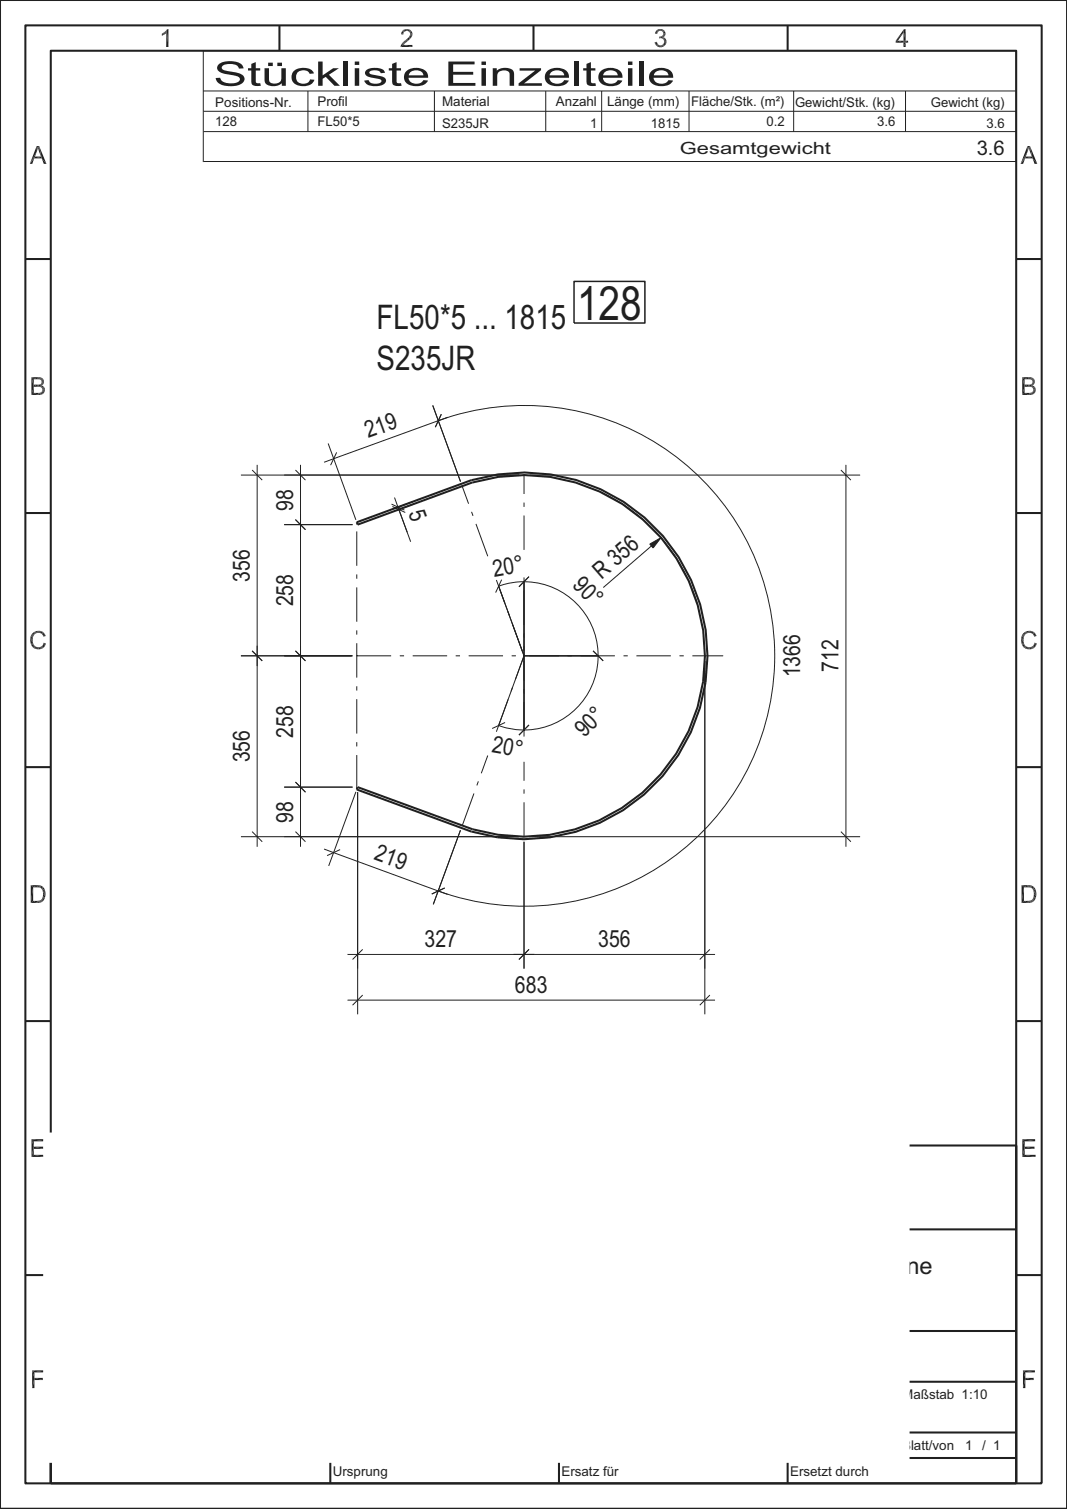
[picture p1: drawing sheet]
<svg xmlns="http://www.w3.org/2000/svg" width="210mm" height="297mm" viewBox="0 0 210 297" stroke-linecap="round" stroke-linejoin="round" font-family="sans-serif">
<g fill="none" stroke="#231f20" stroke-width=".4">
<path d="M5 5h200v287h-200zM210 0h-210v297h210M200 51h5M70.2 102.8l22.5-8.3a36.1 36.1 0 0 1 46.5 34.6 36.1 36.1 0 0 1-46.5 34.6l-22.5-8.3 .2-.5 22.5 8.3a35.6 35.6 0 0 0 45.8-34.1 35.6 35.6 0 0 0-45.8-34.1l-22.5 8.3zM200 101h5M200 151h5M200 201h5M10 225.5h190v66.5h-190zM105 225.5v61.5M201.2 227.5h2.6M10 247h95M10 257h95"/>
<path d="M10 242h190M10 252h95M27 242v40M44 242v45M50.5 257v30M56 242v15M200 251h5M10 272h190M10 267h95M10 262h190M10 277h95M177 272v15"/>
<path d="M10 287h190M10 282h95M31.3 284.5h8.4M31.7 283.5l3.5-.5v3l-3.5-.5zM37.7 282.5v4M65 282v10M110 287v5M155 287v5M177 282h23"/>
<circle cx="25.4" cy="284.5" r="1.4"/>
<circle cx="37.7" cy="284.5" r="1"/>
<circle cx="37.8" cy="284.5" r="1.49"/>
</g>
<path d="M92.9 95h.1M92.9 163.2h.1M103.1 165.2l-5.2-.4M108.2 164.8l-5.1 .4" fill="none" stroke="#231f20" stroke-width=".2" stroke-dasharray="2.1 2.1" stroke-linecap="butt"/>
<path d="M96 109.5l-5.1-14M103.1 108.2v-14.8M70.2 129.1h72.1M103.1 129.1l-5.4-14.9M70.2 155.4v-52.6M97.7 144l5.4-14.9M103.1 145v-31.8M91 162.6l5-13.9M103.1 164.7v-14.7" fill="none" stroke="#231f20" stroke-width=".2" stroke-dasharray="6.8 1.7 .8 1.7" stroke-linecap="butt"/>
<path d="M40 17.9h160M60.6 17.9v8M85.5 17.9v8M107.4 17.9v8M118.4 17.9v8M135.6 17.9v8M156.2 17.9v8M178.2 17.9v8M40 21.9h160M40 25.9h160M40.1 31.8h159.9v-21.8h-160v21.9" fill="none" stroke="#231f20" stroke-width=".2"/>
<g fill="#231f20">
<path d="M201.7 226.1v1.2l-.5 .4z"/>
<path d="M201.7 225.7l-.5 2z"/>
<path d="M201.7 225.7h1.9v.4z"/>
<path d="M201.7 225.7l1.9 .4h-1.9z"/>
<path d="M201.2 224.2l.5 1.5-.5 2z"/>
<path d="M201.2 224.2l.5 .5v1z"/>
</g>
<path d="M201.2 224.5h2.5" fill="none" stroke="#231f20" stroke-width=".42"/>
<g fill="#231f20">
<path d="M201 177.7l.5-.4 .8 .4z"/>
<path d="M201.5 177.3h.7l.1 .4z"/>
<path d="M202.4 177.3h.3l.2 .4z"/>
<path d="M202.4 177.3l.5 .4z"/>
<path d="M202.4 177.3l.4 .4h-.3z"/>
<path d="M202.2 177.3l.3 .4h-.2z"/>
<path d="M202.2 177.3h.2l.1 .4z"/>
<path d="M202.9 177.2l.2-.1 .2 .4z"/>
<path d="M202.9 177.2l.4 .3-.1 .1z"/>
<path d="M202.9 177.2l.3 .4-.2 .1z"/>
<path d="M202.9 177.2l.1 .5h-.1z"/>
<path d="M202.8 177.3l.1-.1v.5z"/>
<path d="M202.7 177.3h.1l.1 .4z"/>
<path d="M203.1 177.1l.1-.1 .4 .2z"/>
<path d="M203.1 177.1l.5 .1-.1 .1z"/>
<path d="M203.1 177.1l.4 .2-.1 .1z"/>
<path d="M203.1 177.1l.3 .3-.1 .1z"/>
<path d="M203.1 177.1l.3 .3z"/>
<path d="M203.4 176.5l.4 .2-.4-.1z"/>
<path d="M203.4 176.6l.4 .1-.5 .1z"/>
<path d="M203.8 176.7l-.1 .4z"/>
<path d="M203.8 176.7l-.2 .5z"/>
<path d="M203.2 177l.6-.3-.2 .5z"/>
<path d="M203.3 176.8l.5-.1-.6 .3z"/>
<path d="M203.5 176h.4l-.4 .2z"/>
<path d="M203.5 176.2l.4-.2v.2z"/>
<path d="M203.9 176.2l-.1 .5z"/>
<path d="M203.4 176.5l.5-.3-.1 .5z"/>
<path d="M203.5 176.2h.4l-.5 .3z"/>
<path d="M203.4 175.3l.4-.2-.3 .6z"/>
<path d="M203.8 175.1l.1 .2-.4 .4z"/>
<path d="M203.5 175.7l.4-.4v.4z"/>
<path d="M203.5 175.7h.4v.3z"/>
<path d="M203.5 175.7l.4 .3h-.4z"/>
<path d="M203.4 174.5l-.1 .6-.1-.1z"/>
<path d="M203.4 174.5l.1 .2-.2 .4z"/>
<path d="M203.5 174.7l.2 .3-.4 .1z"/>
<path d="M203.4 175.3l.3-.3 .1 .1z"/>
<path d="M203.3 175.1l.4-.1-.3 .3z"/>
<path d="M202.9 174.3l-.1 .4z"/>
<path d="M202.9 174.3l.1 .5-.2-.1z"/>
<path d="M202.9 174.3l.4 .2z"/>
<path d="M202.9 174.3l.5 .2z"/>
<path d="M202.9 174.3l.5 .2-.2 .5z"/>
<path d="M202.9 174.3l.3 .7-.2-.2z"/>
<path d="M202.5 174.2l.3 .5h-.3z"/>
<path d="M202.5 174.2l.3 .1v.4z"/>
<path d="M202.8 174.3h.1l-.1 .4z"/>
<path d="M202.2 174.2l.3 .5h-.3z"/>
<path d="M202.2 174.2h.3v.5z"/>
<path d="M201.5 174.7v2.6l-.5 .4z"/>
<path d="M201 174.2l.5 .5-.5 3z"/>
<path d="M201 174.2h1.2v.5z"/>
<path d="M201 174.2l1.2 .5h-.7z"/>
<path d="M203.5 124.5l-.2 .3h-.1z"/>
<path d="M203.5 124.5l.4 .5z"/>
<path d="M203.5 124.5l.5 .7z"/>
<path d="M203.5 124.5l.5 .7-.5-.1z"/>
<path d="M203.5 124.5v.6l-.2-.3z"/>
<path d="M203.5 125.1l.5 .1-.5 .1z"/>
<path d="M202.6 124.2l.2 .4h-.2z"/>
<path d="M202.6 124.2l.7 .1z"/>
<path d="M202.6 124.2l.9 .3z"/>
<path d="M202.6 124.2l.9 .3-.4 .2z"/>
<path d="M202.6 124.2l.5 .5-.3-.1z"/>
<path d="M203.1 124.7l.4-.2-.3 .3z"/>
<path d="M201.7 124.4l.7 .2-.3 .1z"/>
<path d="M201.7 124.4l.3-.1 .4 .3z"/>
<path d="M202 124.3l.4-.1v.4z"/>
<path d="M202.4 124.2h.2l-.2 .4z"/>
<path d="M202.6 124.2v.4h-.2z"/>
<path d="M201.1 125l.7-.1-.2 .2z"/>
<path d="M201.3 124.8l.5 .1-.7 .1z"/>
<path d="M201.5 124.5l.3 .4-.5-.1z"/>
<path d="M201.5 124.5l.2-.1 .1 .5z"/>
<path d="M201.7 124.4l.2 .4-.1 .1z"/>
<path d="M201.7 124.4l.4 .3-.2 .1z"/>
<path d="M201 126l.4-.2v.2z"/>
<path d="M201 125.7l.4 .1-.4 .2z"/>
<path d="M201.1 125.2l.4 .3-.5 .2z"/>
<path d="M201 125.7l.5-.2-.1 .3z"/>
<path d="M201.1 125l.4 .3-.4-.1z"/>
<path d="M201.1 125.2l.4 .1v.2z"/>
<path d="M201.1 125l.5 .1-.1 .2z"/>
<path d="M201.1 126.9l.4-.3v.1z"/>
<path d="M201 126.2l.1 .7z"/>
<path d="M201 126.2h.4l-.3 .7z"/>
<path d="M201.4 126.2l.1 .4-.4 .3z"/>
<path d="M201 126h.4l-.4 .2z"/>
<path d="M201 126.2l.4-.2v.2z"/>
<path d="M201.8 127.2l.2 .1-.3 .3z"/>
<path d="M201.2 127.1l.5 .5z"/>
<path d="M201.1 126.9l.6 .7z"/>
<path d="M201.1 126.9h.5l.1 .7z"/>
<path d="M201.6 126.9l.2 .3-.1 .4z"/>
<path d="M201.1 126.9l.4-.2 .1 .2z"/>
<path d="M202.4 127.4h.1l.1 .4z"/>
<path d="M201.8 127.7l.8 .1z"/>
<path d="M201.7 127.6l.9 .2z"/>
<path d="M201.7 127.6l.4-.3 .5 .5z"/>
<path d="M202.1 127.3l.3 .1 .2 .4z"/>
<path d="M202 127.3h.1l-.4 .3z"/>
<path d="M203.1 127.3l.1-.1 .3 .3z"/>
<path d="M202.9 127.8l.6-.3z"/>
<path d="M202.6 127.8l.9-.3z"/>
<path d="M202.8 127.4l.7 .1-.9 .3z"/>
<path d="M202.8 127.4l.3-.1 .4 .2z"/>
<path d="M202.5 127.4h.3l-.2 .4z"/>
<path d="M203.6 126.5l.4 .1-.5 .1z"/>
<path d="M204 126.6l-.3 .8z"/>
<path d="M204 126.6l-.5 .9z"/>
<path d="M203.3 127.1l.7-.5-.5 .9z"/>
<path d="M203.5 126.7l.5-.1-.7 .5z"/>
<path d="M203.3 127.1l.2 .4-.3-.3z"/>
<path d="M201.2 77.7l.4-.4 .9 .4z"/>
<path d="M201.6 77.3h.9v.4z"/>
<path d="M202.8 77.3l.3 .4z"/>
<path d="M202.8 77.3l.3 .4h-.2z"/>
<path d="M202.8 77.3l.1 .4z"/>
<path d="M202.6 77.3l.3 .4h-.2z"/>
<path d="M202.6 77.3h.2l.1 .4z"/>
<path d="M202.5 77.3l.2 .4h-.2z"/>
<path d="M202.5 77.3h.1l.1 .4z"/>
<path d="M203.1 77.2l.4 .3z"/>
<path d="M203 77.3l.5 .2z"/>
<path d="M203.2 77.7l.3-.2z"/>
<path d="M203.1 77.7l.4-.2z"/>
<path d="M202.9 77.3l.6 .2-.4 .2z"/>
<path d="M202.9 77.3l.6 .2z"/>
<path d="M203.3 77l.4 .2z"/>
<path d="M203.7 77.2l-.2 .2z"/>
<path d="M203.7 77.2l-.2 .3z"/>
<path d="M203.1 77.2h.6l-.2 .3z"/>
<path d="M203.2 77.1l.5 .1h-.6z"/>
<path d="M203.3 76.7h.5z"/>
<path d="M203.8 76.7v.4z"/>
<path d="M203.8 76.7l-.1 .5z"/>
<path d="M203.3 77l.5-.3-.1 .5z"/>
<path d="M203.3 76.8l.5-.1-.5 .3z"/>
<path d="M203.3 76.5l.3-.3-.3 .4z"/>
<path d="M203.6 76.2l.1 .1-.4 .3z"/>
<path d="M203.3 76.6l.4-.3 .1 .3z"/>
<path d="M203.3 76.6h.5v.1z"/>
<path d="M203.3 76.6l.5 .1z"/>
<path d="M202.9 76.2l.3-.3z"/>
<path d="M203.2 75.9l-.1 .3z"/>
<path d="M203.2 75.9l.4 .2z"/>
<path d="M203.2 75.9l.4 .2-.4 .2z"/>
<path d="M203.2 75.9v.4l-.1-.1z"/>
<path d="M203.2 76.3l.4-.2z"/>
<path d="M203.6 76.1v.1l-.3 .3z"/>
<path d="M203.2 76.4l.4-.3z"/>
<path d="M201.6 76.1v1.2l-.4 .4z"/>
<path d="M201.6 75.7h.8v.4z"/>
<path d="M201.6 75.7l.8 .4h-.8z"/>
<path d="M201.2 74.3l.4 1.8-.4 1.6z"/>
<path d="M201.2 74.3l.4 1.4v.4z"/>
<path d="M202.4 75.7h.1l.1 .4z"/>
<path d="M202.4 75.7l.2 .4h-.2z"/>
<path d="M203.1 75.4l.4 .2h-.4z"/>
<path d="M203.1 75.6h.4v.1z"/>
<path d="M203.1 75.6l.4 .1-.2 .1z"/>
<path d="M202.9 75.6h.2l.2 .2z"/>
<path d="M202.8 75.7l.5 .1z"/>
<path d="M202.6 76.1l.6-.2-.3 .3z"/>
<path d="M202.5 75.7l.7 .2-.6 .2z"/>
<path d="M202.5 75.7l.7 .2z"/>
<path d="M203.2 75.1h.4z"/>
<path d="M203.2 75.2l.4-.1z"/>
<path d="M203.6 75.1v.4z"/>
<path d="M203.6 75.1l-.1 .5z"/>
<path d="M203.1 75.4l.5-.3-.1 .5z"/>
<path d="M203.2 75.3l.4-.2-.5 .3z"/>
<path d="M203.1 74.9l.4-.2z"/>
<path d="M203.5 74.7l.1 .3z"/>
<path d="M203.5 74.7l.1 .4z"/>
<path d="M203.5 74.7l.1 .4h-.4z"/>
<path d="M203.2 75l.3-.3-.3 .4z"/>
<path d="M203.1 74.4v.4l-.2-.1z"/>
<path d="M203.1 74.4h.1l-.1 .4z"/>
<path d="M203.2 74.4l.2 .2-.3 .2z"/>
<path d="M203.1 74.8l.3-.2 .1 .1z"/>
<path d="M203.1 74.8l.4-.1z"/>
<path d="M202.5 74.3l.3 .4h-.3z"/>
<path d="M202.5 74.3h.2l.1 .4z"/>
<path d="M202.7 74.3h.3l-.2 .4z"/>
<path d="M203 74.3l-.1 .4z"/>
<path d="M203 74.3l.1 .1-.2 .3z"/>
<path d="M201.2 74.3l.4 .4v1z"/>
<path d="M201.2 74.3h1.3l-.2 .4z"/>
<path d="M201.2 74.3l1.1 .4h-.7z"/>
<path d="M202.5 74.3v.4h-.2z"/>
<path d="M201.7 31.2l-.4 1.1h-.4z"/>
<path d="M201.9 30.8l-.2 .4-.8 1.1z"/>
<path d="M202.2 29.8l-.3 1-1 1.5z"/>
<path d="M202.2 28.7v1.1l-1.3 2.5z"/>
<path d="M202.2 28.7v1.1z"/>
<path d="M202.2 28.7l.2 .6-.1 .3z"/>
<path d="M202.2 28.7l.2 .6z"/>
<path d="M202.2 28.7h.5l-.3 .4z"/>
<path d="M202.7 28.7l-.2 .6z"/>
<path d="M202.7 28.7l-.1 .9-.1-.3z"/>
<path d="M202.7 28.7v1.1z"/>
</g>
<path d="M202.9 28.7v2.1" fill="none" stroke="#231f20" stroke-width=".36"/>
<g fill="#231f20">
<path d="M202.7 28.7l.5 2.5z"/>
<path d="M201.9 30.8l1.3 .4h-1.5z"/>
<path d="M201.9 30.8h1.2l.1 .4z"/>
<path d="M202.7 28.7l1.4 3.6-.9-1.1z"/>
<path d="M203.2 31.2l.9 1.1h-.5z"/>
<path d="M201.8 271.7v1.5h-.5z"/>
<path d="M201.8 271.2l-.5 2z"/>
<path d="M201.8 271.2h1.6v.5z"/>
<path d="M201.8 271.2l1.6 .5h-1.6z"/>
<path d="M201.3 269.7l.5 1.5-.5 2z"/>
<path d="M201.3 269.7l.5 .5v1z"/>
</g>
<path d="M5 51h5M5 101h5M5 151h5M5 201h5M6.2 227.5h2.6M5 251h5M201.3 269.9h2.4M10 292v-282h190v282" fill="none" stroke="#231f20" stroke-width=".4"/>
<path d="M6.6 226.1v1.2l-.4 .4z" fill="#231f20"/>
<path d="M6.4 225.7v2" fill="none" stroke="#231f20" stroke-width=".44"/>
<g fill="#231f20">
<path d="M6.6 225.7h2v.4z"/>
<path d="M6.6 225.7l2 .4h-2z"/>
</g>
<path d="M6.4 224.2v3.5" fill="none" stroke="#231f20" stroke-width=".44"/>
<path d="M6.2 224.2l.4 .5v1z" fill="#231f20"/>
<path d="M6.2 224.5h2.5" fill="none" stroke="#231f20" stroke-width=".42"/>
<g fill="#231f20">
<path d="M6.1 177.7l.4-.4 .8 .4z"/>
<path d="M6.5 177.3h.8v.4z"/>
<path d="M7.4 177.3h.3l.2 .4z"/>
<path d="M7.4 177.3l.5 .4z"/>
<path d="M7.4 177.3l.3 .4h-.2z"/>
<path d="M7.3 177.3l.2 .4h-.2z"/>
<path d="M7.3 177.3h.1l.1 .4z"/>
<path d="M7.9 177.2l.2-.1 .2 .4z"/>
<path d="M7.9 177.2l.4 .3-.1 .1z"/>
<path d="M7.9 177.2l.3 .4-.2 .1z"/>
<path d="M7.9 177.2l.1 .5h-.1z"/>
<path d="M7.8 177.3l.1 .4z"/>
<path d="M7.7 177.3h.1l.1 .4z"/>
<path d="M8.1 177.1l.1-.1 .4 .2z"/>
<path d="M8.1 177.1l.5 .1v.1z"/>
<path d="M8.1 177.1l.5 .2-.2 .1z"/>
<path d="M8.1 177.1l.3 .3-.1 .1z"/>
<path d="M8.1 177.1l.3 .3z"/>
<path d="M8.4 176.5l.4 .2-.4-.1z"/>
<path d="M8.4 176.6l.4 .1-.5 .1z"/>
<path d="M8.8 176.7l-.1 .4z"/>
<path d="M8.8 176.7l-.2 .5z"/>
<path d="M8.2 177l.6-.3-.2 .5z"/>
<path d="M8.3 176.8l.5-.1-.6 .3z"/>
<path d="M8.5 176h.5l-.5 .2z"/>
<path d="M8.5 176.2l.5-.2v.2z"/>
<path d="M9 176.2l-.2 .5z"/>
<path d="M8.4 176.5l.6-.3-.2 .5z"/>
<path d="M8.5 176.2h.5l-.6 .3z"/>
<path d="M8.4 175.3l.4-.2-.3 .6z"/>
<path d="M8.8 175.1l.1 .2-.4 .4z"/>
<path d="M8.5 175.7l.4-.4 .1 .4z"/>
<path d="M8.5 175.7h.5v.3z"/>
<path d="M8.5 175.7l.5 .3h-.5z"/>
<path d="M8.4 174.5l-.1 .6-.1-.1z"/>
<path d="M8.4 174.5l.1 .2-.2 .4z"/>
<path d="M8.5 174.7l.2 .3-.4 .1z"/>
<path d="M8.4 175.3l.3-.3 .1 .1z"/>
<path d="M8.3 175.1l.4-.1-.3 .3z"/>
<path d="M7.9 174.3v.4z"/>
<path d="M7.9 174.3l.1 .5-.1-.1z"/>
<path d="M7.9 174.3l.4 .2z"/>
<path d="M7.9 174.3l.5 .2z"/>
<path d="M7.9 174.3l.5 .2-.2 .5z"/>
<path d="M7.9 174.3l.3 .7-.2-.2z"/>
<path d="M7.5 174.2l.3 .5h-.3z"/>
<path d="M7.5 174.2l.3 .1v.4z"/>
<path d="M7.8 174.3h.1l-.1 .4z"/>
<path d="M7.3 174.2l.2 .5h-.2z"/>
<path d="M7.3 174.2h.2v.5z"/>
<path d="M6.5 174.7v2.6l-.4 .4z"/>
<path d="M6.1 174.2l.4 .5-.4 3z"/>
<path d="M6.1 174.2h1.2v.5z"/>
<path d="M6.1 174.2l1.2 .5h-.8z"/>
<path d="M8.2 124.8l.3-.3-.2 .3z"/>
<path d="M8.5 124.5l.4 .5z"/>
<path d="M8.5 124.5l.5 .7z"/>
<path d="M8.5 124.5l.5 .7-.5-.1z"/>
<path d="M8.5 124.5v.6l-.2-.3z"/>
<path d="M8.5 125.1l.5 .1-.5 .1z"/>
<path d="M7.6 124.2l.2 .4h-.2z"/>
<path d="M7.6 124.2l.7 .1z"/>
<path d="M7.6 124.2l.9 .3z"/>
<path d="M7.6 124.2l.9 .3-.4 .2z"/>
<path d="M7.6 124.2l.5 .5-.3-.1z"/>
<path d="M8.1 124.7l.4-.2-.3 .3z"/>
<path d="M6.8 124.4l.6 .2-.4 .1z"/>
<path d="M6.8 124.4l.1-.1 .5 .3z"/>
<path d="M6.9 124.3l.5-.1v.4z"/>
<path d="M7.4 124.2h.2l-.2 .4z"/>
<path d="M7.6 124.2v.4h-.2z"/>
<path d="M6.2 125l.6-.1-.2 .2z"/>
<path d="M6.3 124.8l.5 .1-.6 .1z"/>
<path d="M6.6 124.5l.2 .4-.5-.1z"/>
<path d="M6.6 124.5l.2-.1v.5z"/>
<path d="M6.8 124.4l.1 .4-.1 .1z"/>
<path d="M6.8 124.4l.2 .3-.1 .1z"/>
<path d="M5.9 126l.5-.2v.2z"/>
<path d="M5.9 125.7l.5 .1-.5 .2z"/>
<path d="M6.1 125.2l.4 .3-.6 .2z"/>
<path d="M5.9 125.7l.6-.2-.1 .3z"/>
<path d="M6.2 125l.3 .3-.4-.1z"/>
<path d="M6.1 125.2l.4 .1v.2z"/>
<path d="M6.2 125l.4 .1-.1 .2z"/>
<path d="M6.1 126.9l.4-.3 .1 .1z"/>
<path d="M5.9 126.2l.2 .7z"/>
<path d="M5.9 126.2h.5l-.3 .7z"/>
<path d="M6.4 126.2l.1 .4-.4 .3z"/>
<path d="M5.9 126h.5l-.5 .2z"/>
<path d="M5.9 126.2l.5-.2v.2z"/>
<path d="M6.8 127.2l.2 .1-.3 .3z"/>
<path d="M6.2 127.1l.5 .5z"/>
<path d="M6.1 126.9l.6 .7z"/>
<path d="M6.1 126.9h.5l.1 .7z"/>
<path d="M6.6 126.9l.2 .3-.1 .4z"/>
<path d="M6.1 126.9l.5-.2v.2z"/>
<path d="M7.4 127.4h.2v.4z"/>
<path d="M6.9 127.7l.7 .1z"/>
<path d="M6.7 127.6l.9 .2z"/>
<path d="M6.7 127.6l.4-.3 .5 .5z"/>
<path d="M7.1 127.3l.3 .1 .2 .4z"/>
<path d="M7 127.3h.1l-.4 .3z"/>
<path d="M8.1 127.3l.1-.1 .3 .3z"/>
<path d="M7.9 127.8l.6-.3z"/>
<path d="M7.6 127.8l.9-.3z"/>
<path d="M7.7 127.4l.8 .1-.9 .3z"/>
<path d="M7.7 127.4l.4-.1 .4 .2z"/>
<path d="M7.6 127.4h.1l-.1 .4z"/>
<path d="M8.6 126.5l.4 .1-.5 .1z"/>
<path d="M9 126.6l-.3 .8z"/>
<path d="M9 126.6l-.5 .9z"/>
<path d="M8.4 127.1l.6-.5-.5 .9z"/>
<path d="M8.5 126.7l.5-.1-.6 .5z"/>
<path d="M8.2 127.2l.2-.1 .1 .4z"/>
<path d="M6.2 77.7l.4-.4 .9 .4z"/>
<path d="M6.6 77.3h.9v.4z"/>
<path d="M7.8 77.3l.3 .4z"/>
<path d="M7.8 77.3l.3 .4h-.1z"/>
<path d="M7.8 77.3l.2 .4z"/>
<path d="M7.6 77.3l.4 .4h-.3z"/>
<path d="M7.6 77.3h.2l.2 .4z"/>
<path d="M7.5 77.3l.2 .4h-.2z"/>
<path d="M7.5 77.3l.2 .4z"/>
<path d="M8.1 77.2l.4 .3z"/>
<path d="M8 77.3l.5 .2z"/>
<path d="M8.2 77.7l.3-.2z"/>
<path d="M8.1 77.7l.4-.2z"/>
<path d="M7.9 77.3l.6 .2-.4 .2z"/>
<path d="M7.9 77.3l.6 .2z"/>
<path d="M8.3 77l.4 .2z"/>
<path d="M8.7 77.2l-.2 .2z"/>
<path d="M8.7 77.2l-.2 .3z"/>
<path d="M8.1 77.2h.6l-.2 .3z"/>
<path d="M8.2 77.1l.5 .1h-.6z"/>
<path d="M8.3 76.7h.5z"/>
<path d="M8.8 76.7v.4z"/>
<path d="M8.8 76.7l-.1 .5z"/>
<path d="M8.3 77l.5-.3-.1 .5z"/>
<path d="M8.3 76.8l.5-.1-.5 .3z"/>
<path d="M8.3 76.5l.4-.3-.4 .4z"/>
<path d="M8.7 76.2v.1l-.4 .3z"/>
<path d="M8.3 76.6l.4-.3 .1 .3z"/>
<path d="M8.3 76.6h.5v.1z"/>
<path d="M8.3 76.6l.5 .1z"/>
<path d="M7.9 76.2l.3-.3z"/>
<path d="M8.2 75.9l-.2 .3z"/>
<path d="M8.2 75.9l.4 .2z"/>
<path d="M8.2 75.9l.4 .2-.4 .2z"/>
<path d="M8.2 75.9v.4l-.2-.1z"/>
<path d="M8.2 76.3l.4-.2z"/>
<path d="M8.6 76.1l.1 .1-.4 .3z"/>
<path d="M8.2 76.4l.4-.3z"/>
<path d="M6.6 76.1v1.2l-.4 .4z"/>
<path d="M6.6 75.7h.8l.1 .4z"/>
<path d="M6.6 75.7l.9 .4h-.9z"/>
<path d="M6.2 74.3l.4 1.8-.4 1.6z"/>
<path d="M6.2 74.3l.4 1.4v.4z"/>
<path d="M7.4 75.7h.2v.4z"/>
<path d="M7.4 75.7l.2 .4h-.1z"/>
<path d="M8.1 75.4l.4 .2h-.4z"/>
<path d="M8.1 75.6h.4v.1z"/>
<path d="M8.1 75.6l.4 .1-.2 .1z"/>
<path d="M7.9 75.6h.2l.2 .2z"/>
<path d="M7.8 75.7l.5 .1z"/>
<path d="M7.6 76.1l.6-.2-.3 .3z"/>
<path d="M7.6 75.7l.6 .2-.6 .2z"/>
<path d="M7.6 75.7l.6 .2z"/>
<path d="M8.2 75.1h.5z"/>
<path d="M8.2 75.2l.5-.1z"/>
<path d="M8.7 75.1l-.1 .4z"/>
<path d="M8.7 75.1l-.2 .5z"/>
<path d="M8.1 75.4l.6-.3-.2 .5z"/>
<path d="M8.2 75.3l.5-.2-.6 .3z"/>
<path d="M8.1 74.9l.4-.2z"/>
<path d="M8.5 74.7l.2 .3z"/>
<path d="M8.5 74.7l.2 .4z"/>
<path d="M8.5 74.7l.2 .4h-.5z"/>
<path d="M8.1 75l.4-.3-.3 .4z"/>
<path d="M8.1 74.4v.4l-.1-.1z"/>
<path d="M8.1 74.4h.2l-.2 .4z"/>
<path d="M8.3 74.4l.1 .2-.3 .2z"/>
<path d="M8.1 74.8l.3-.2 .1 .1z"/>
<path d="M8.1 74.8l.4-.1z"/>
<path d="M7.5 74.3l.3 .4h-.3z"/>
<path d="M7.5 74.3h.2l.1 .4z"/>
<path d="M7.7 74.3h.3l-.2 .4z"/>
<path d="M8 74.3l-.1 .4z"/>
<path d="M8 74.3l.1 .1-.1 .3z"/>
<path d="M8 74.3v.4z"/>
<path d="M6.2 74.3l.4 .4v1z"/>
<path d="M6.2 74.3h1.3l-.2 .4z"/>
<path d="M6.2 74.3l1.1 .4h-.7z"/>
<path d="M7.5 74.3v.4h-.2z"/>
<path d="M6.7 31.2l-.4 1.1h-.4z"/>
<path d="M6.9 30.8l-1 1.5z"/>
<path d="M7.3 29.8l-.4 1-1 1.5z"/>
<path d="M7.2 28.7l.1 1.1-1.4 2.5z"/>
<path d="M7.2 28.7l.1 1.1z"/>
<path d="M7.2 28.7l.2 .6-.1 .3z"/>
<path d="M7.2 28.7l.2 .6z"/>
<path d="M7.2 28.7h.5l-.2 .4z"/>
<path d="M7.7 28.7l-.2 .6z"/>
<path d="M7.7 28.7l-.1 .9-.1-.3z"/>
<path d="M7.7 28.7v1.1z"/>
</g>
<path d="M7.9 28.7v2.1" fill="none" stroke="#231f20" stroke-width=".38"/>
<g fill="#231f20">
<path d="M7.7 28.7l.5 2.5z"/>
<path d="M6.9 30.8l1.3 .4h-1.5z"/>
<path d="M6.9 30.8h1.2l.1 .4z"/>
<path d="M7.7 28.7l1.4 3.6-.9-1.1z"/>
<path d="M8.2 31.2l.9 1.1h-.5z"/>
<path d="M6.8 271.7v1.5h-.5z"/>
</g>
<path d="M6.6 271.2v2" fill="none" stroke="#231f20" stroke-width=".44"/>
<g fill="#231f20">
<path d="M6.8 271.2h1.6v.5z"/>
<path d="M6.8 271.2l1.6 .5h-1.6z"/>
</g>
<path d="M6.6 269.7v3.5" fill="none" stroke="#231f20" stroke-width=".44"/>
<path d="M6.3 269.7l.5 .5v1z" fill="#231f20"/>
<path d="M55 5v5M105 5v5M155 5v5M6.3 269.9h2.4" fill="none" stroke="#231f20" stroke-width=".4"/>
<g fill="#231f20">
<path d="M31.9 7l.3-.1z"/>
<path d="M31.9 6.6l.3 .3-.3 .1z"/>
<path d="M31.9 6.6l.1-.1 .2 .4z"/>
<path d="M32 6.5l.3 .3-.1 .1z"/>
<path d="M32 6.5l.3-.2 .1 .4z"/>
<path d="M32 6.5l.4 .2-.1 .1z"/>
<path d="M32.5 6.2l.1-.1 .1 .4z"/>
<path d="M32.4 6.7l.3-.2z"/>
<path d="M32.3 6.3l.4 .2-.3 .2z"/>
<path d="M32.3 6.3l.2-.1 .2 .3z"/>
<path d="M32.9 5.7h.2l-.3 .2z"/>
<path d="M32.8 5.9l-.1 .6-.1-.4z"/>
</g>
<path d="M33 5.7v3.5" fill="none" stroke="#231f20" stroke-width=".34"/>
<path d="M32.9 5.9v3.3" fill="none" stroke="#231f20" stroke-width=".44"/>
<path d="M32.8 5.9v3.3" fill="none" stroke="#231f20" stroke-width=".2"/>
<g fill="#231f20">
<path d="M78.9 6.8l.5-.2v.2z"/>
<path d="M79.1 6.1l-.2 .7z"/>
<path d="M79.1 6.1l.4 .3-.6 .4z"/>
<path d="M78.9 6.8l.6-.4-.1 .2z"/>
<path d="M79.1 6.1l.4 .2v.1z"/>
<path d="M79.1 6.1l.6 .1z"/>
<path d="M79.3 6l.5-.3z"/>
<path d="M79.3 6l.8-.3z"/>
<path d="M79.3 6l.8-.3-.2 .4z"/>
<path d="M79.3 6l.6 .1-.2 .1z"/>
<path d="M79.1 6.1l.2-.1 .4 .2z"/>
<path d="M80.1 5.7v.4h-.2z"/>
<path d="M80.1 5.7l.1 .4h-.1z"/>
<path d="M80.1 5.7l.6 .2z"/>
<path d="M80.1 5.7l.6 .2-.3 .3z"/>
<path d="M80.1 5.7l.3 .5-.2-.1z"/>
<path d="M80.7 5.9l-.2 .4-.1-.1z"/>
<path d="M80.7 5.9l-.1 .5-.1-.1z"/>
<path d="M80.9 6l.3 .5z"/>
<path d="M80.9 6l.3 .5-.5 .1z"/>
<path d="M80.9 6l-.2 .6-.1-.2z"/>
<path d="M80.7 5.9l.2 .1-.3 .4z"/>
<path d="M80.7 6.6l.5-.1-.5 .2z"/>
<path d="M80.7 6.7l.5-.2-.5 .3z"/>
<path d="M81.1 7.1l-.2 .4z"/>
<path d="M81.1 7.1l-.3 .5z"/>
<path d="M80.6 7.1h.5l-.3 .5z"/>
<path d="M80.7 6.8l.5-.1-.6 .4z"/>
<path d="M80.6 7.1l.6-.4z"/>
<path d="M80.6 7.1l.6-.3-.1 .2z"/>
<path d="M80.6 7.1l.5-.1v.1z"/>
<path d="M80.7 6.8l.5-.3v.2z"/>
<path d="M80.6 7.1l.2 .5-.3-.4z"/>
<path d="M80.4 7.4l.4 .2-.1 .1z"/>
<path d="M80.5 7.2l.3 .4-.4-.2z"/>
<path d="M80 7.7h.7l-.4 .3z"/>
<path d="M80 7.7l.4-.3 .3 .3z"/>
<path d="M79.7 8l.4 .2-.2 .1z"/>
<path d="M79.7 8l.3-.3 .3 .3z"/>
<path d="M79.7 8h.6l-.2 .2z"/>
<path d="M79.5 8.1l.2-.1 .2 .3z"/>
<path d="M79.2 8.5l.4 .2-.1 .1z"/>
<path d="M79.3 8.4l.3 .3-.4-.2z"/>
<path d="M79.3 8.4l.3 .2z"/>
<path d="M79.3 8.4l.4 .2z"/>
<path d="M79.3 8.4l.2-.3 .4 .2z"/>
<path d="M79.3 8.4l.6-.1-.2 .3z"/>
<path d="M79.4 8.8h1.8v.4z"/>
</g>
<path d="M78.8 9h2.4" fill="none" stroke="#231f20" stroke-width=".4"/>
<g fill="#231f20">
<path d="M78.9 8.8l-.1 .4z"/>
<path d="M78.9 8.8h.5l-.6 .4z"/>
<path d="M79.2 8.5l-.3 .3z"/>
<path d="M79.2 8.5l.3 .3h-.6z"/>
<path d="M78.9 8.8h.6z"/>
<path d="M78.9 9l-.1 .2z"/>
<path d="M129.8 7.2l-.1 .4z"/>
<path d="M129.8 7.2h.1v.3z"/>
<path d="M129.8 7.2l.1 .3h-.1z"/>
<path d="M129.8 7.2l.1 .3z"/>
<path d="M129.8 7.2v.3z"/>
<path d="M129.9 7.2l.1 .3z"/>
<path d="M129.9 7.2l.3 .3h-.2z"/>
<path d="M128.9 6.6l.4-.1v.2z"/>
<path d="M129.1 6.1l-.2 .5z"/>
<path d="M129.1 6.1l.4 .2-.6 .3z"/>
<path d="M128.9 6.6l.6-.3-.2 .2z"/>
<path d="M129.1 6.1l.4 .1v.1z"/>
<path d="M129.1 6.1h.5z"/>
<path d="M129.2 5.9l.5-.2z"/>
<path d="M129.2 5.9l.5-.2 .1 .4z"/>
<path d="M129.2 5.9l.6 .2h-.2z"/>
<path d="M129.2 5.9l.4 .2h-.5z"/>
<path d="M129.7 5.7l.3 .4h-.2z"/>
<path d="M129.7 5.7l.4 .4z"/>
<path d="M129.9 5.7l.4 .1z"/>
<path d="M129.9 5.7l.6 .1z"/>
<path d="M129.9 5.7l.6 .1-.2 .3z"/>
<path d="M129.9 5.7l.4 .4h-.2z"/>
<path d="M129.7 5.7h.2l.2 .4z"/>
<path d="M130.5 5.8l-.1 .4-.1-.1z"/>
<path d="M130.5 5.8v.5z"/>
<path d="M130.8 6.2l.2 .3z"/>
<path d="M130.8 6.2l.2 .3h-.5z"/>
<path d="M130.5 6.3l.3-.1-.3 .3z"/>
<path d="M130.5 5.8l.1 .1-.1 .4z"/>
<path d="M130.6 5.9l.2 .2-.3 .2z"/>
<path d="M130.5 6.3l.3-.2v.1z"/>
<path d="M130.5 6.5h.5l-.5 .1z"/>
<path d="M130.5 6.6l.5-.1-.5 .3z"/>
<path d="M130.4 7h.5l-.1 .1z"/>
<path d="M130.5 6.8l.4 .2h-.5z"/>
<path d="M130.5 6.8l.5-.2v.1z"/>
<path d="M130.5 6.8l.5-.1-.1 .2z"/>
<path d="M130.5 6.8l.4 .1v.1z"/>
<path d="M130.5 6.8l.5-.3v.1z"/>
<path d="M130.3 7l.5 .1z"/>
<path d="M130.2 7.1h.6z"/>
<path d="M130.5 7.3l.1 .1-.2 .2z"/>
<path d="M130.2 7.5l.3-.2-.1 .3z"/>
<path d="M129.9 7.2l.6 .1-.3 .2z"/>
<path d="M129.9 7.2l.3-.1 .3 .2z"/>
<path d="M130.2 7.1h.6l-.2 .2z"/>
<path d="M130.2 7.1l.4 .2z"/>
<path d="M130.6 7.4l-.1 .3-.1-.1z"/>
<path d="M130.6 7.4v.4l-.1-.1z"/>
<path d="M131 7.6l.1 .4z"/>
<path d="M131 7.6l.1 .4h-.4z"/>
<path d="M130.6 7.8l.4-.2-.3 .4z"/>
<path d="M130.6 7.4l.3 .1-.3 .3z"/>
<path d="M130.9 7.5l.1 .1-.4 .2z"/>
<path d="M130.7 8h.4l-.4 .2z"/>
<path d="M130.7 8.2l.4-.2-.4 .4z"/>
<path d="M131.1 8.2l-.1 .6z"/>
<path d="M131.1 8.2l-.3 .8z"/>
<path d="M130.6 8.6l.5-.4-.3 .8z"/>
<path d="M130.7 8.4l.4-.2-.5 .4z"/>
<path d="M130.7 8.4l.4-.4v.2z"/>
<path d="M130.6 8.6l.2 .4-.3-.3z"/>
<path d="M130.5 8.7l.3 .3-.4-.2z"/>
<path d="M130.2 9.3l.6-.3z"/>
<path d="M130.1 8.9l.7 .1-.6 .3z"/>
<path d="M130.1 8.9l.3-.1 .4 .2z"/>
<path d="M130 8.9h.1l.1 .4z"/>
<path d="M129.8 8.9l.4 .4z"/>
<path d="M129.3 9.1l.7 .2z"/>
<path d="M129.6 8.8l.4 .5-.7-.2z"/>
<path d="M129.6 8.8l.2 .1 .2 .4z"/>
<path d="M129.8 8.9l.4 .4h-.2z"/>
<path d="M129.5 8.8h.1l-.3 .3z"/>
<path d="M129.4 8.7l.1 .1-.2 .3z"/>
<path d="M128.9 8.5l.3 .5z"/>
<path d="M128.8 8.3l.4 .7z"/>
<path d="M128.8 8.3l.5 .1-.1 .6z"/>
<path d="M129.3 8.4l.1 .3-.2 .3z"/>
<path d="M129.4 8.7l-.1 .4-.1-.1z"/>
<path d="M128.8 8.3l.5-.1v.2z"/>
<path d="M178.2 8h.5v.4z"/>
<path d="M178.2 8l.5 .4h-.5z"/>
<path d="M176.7 8h1.1v.4z"/>
<path d="M176.3 8.4l.4-.4 1.1 .4z"/>
<path d="M176.3 8h.4l-.4 .4z"/>
<path d="M177.9 5.8l-.1 .6-1.5 1.6z"/>
<path d="M177.8 6.4l-1.1 1.6h-.4z"/>
<path d="M177.8 8h.4v.4z"/>
</g>
<path d="M177.8 5.8v2.2" fill="none" stroke="#231f20" stroke-width=".2"/>
<path d="M178 5.8v2.2" fill="none" stroke="#231f20" stroke-width=".42"/>
<g fill="#231f20">
<path d="M177.8 8l.4 .4h-.4z"/>
<path d="M178.2 8.4v.8h-.4z"/>
<path d="M177.8 8.4h.4l-.4 .8z"/>
</g>
<path d="M10 225.5v66.5M200 225.5v66.5" fill="none" stroke="#231f20" stroke-width=".4"/>
<path d="M138.7 130.1v69.6M70.4 155.9v43.8M70.4 196.9h68.3M71.4 195.9l-2 2M139.7 195.9l-2 2" fill="none" stroke="#231f20" stroke-width=".2"/>
<path d="M70.4 155.9v34.8M103.1 165.7v25M68.4 196.9h2M70.4 187.9h32.7M71.4 186.9l-2 2M104.1 186.9l-2 2M138.7 196.9h2" fill="none" stroke="#231f20" stroke-width=".2"/>
<path d="M138.7 130.1v60.6M103.1 165.7v25M68.4 187.9h2M103.1 187.9h35.6M104.1 186.9l-2 2M139.7 186.9l-2 2" fill="none" stroke="#231f20" stroke-width=".2"/>
<path d="M104.2 93.5h65.1M165.5 92.5l1.9 2M166.5 93.5v71.2M104.1 164.7h65.2M165.5 163.7l1.9 2M101.1 187.9h2M138.7 187.9h2" fill="none" stroke="#231f20" stroke-width=".2"/>
<path d="M77 99.2l2.6 1.2M77.2 99.7l2.6 1.2M78.3 99.8l.2 .5M81.3 98.7l-3.2 1.2M81.5 99.2l-3.2 1.2M166.5 91.5v2M166.5 164.7v2" fill="none" stroke="#231f20" stroke-width=".2"/>
<path d="M77.6 97.9l.7 1.9M80.1 104.8l-1.6-4.5 2.3 6.3M98.7 114.1l-1.2 2.5M103.1 114.5a14.5 14.5 0 0 0-5 .9l4.7 12.8M104.1 113.5l-2 2" fill="none" stroke="#231f20" stroke-width=".2"/>
<path d="M103.1 114.5v14.6l-5-13.7M103.1 130.1v13.6a14.6 14.6 0 0 1-5-.9M99.4 142.2l-2.5 1.2M104.1 142.7l-2 2" fill="none" stroke="#231f20" stroke-width=".2"/>
<path d="M86.3 82.8a49.3 49.3 0 0 1 66.2 46.3 49.3 49.3 0 0 1-66.2 46.3M98.1 142.8l5-13.7v14.6" fill="none" stroke="#231f20" stroke-width=".2"/>
<path d="M85.2 79.8l5.4 15M86.8 81.6l-1.1 2.5M70 155.9l-5.3 14.6M65.6 167.8l20.6 7.6M66.9 167.2l-2.5 1.2M87.5 174.8l-2.5 1.2M90.6 163.4l-5.3 14.6" fill="none" stroke="#231f20" stroke-width=".2"/>
<path d="M85.2 79.8l5.4 15M64.6 87.3l5.4 15M66.3 89l-1.2 2.6M86.3 82.8l-20.6 7.5M86.9 81.5l-1.2 2.6M63.8 167.1l1.8 .7M86.2 175.4l1.9 .7" fill="none" stroke="#231f20" stroke-width=".2"/>
<path d="M65.7 90.3l-1.9 .7M88.1 82.1l-1.8 .7M47.4 129.1h21.8M49.6 128.1l2 2M50.6 129.1v35.6M47.4 164.7h54.7M49.6 163.7l2 2" fill="none" stroke="#231f20" stroke-width=".2"/>
<path d="M47.4 93.5h54.8M49.6 92.5l2 2M50.6 93.5v35.6M47.4 129.1h21.8M49.6 128.1l2 2M50.6 164.7v2" fill="none" stroke="#231f20" stroke-width=".2"/>
<path d="M50.6 91.5v2M50.6 129.1v2M55.9 154.9h13.5M58.1 153.9l2 2M59.1 154.9v9.8M55.9 164.7h46.2M58.1 163.7l2 2" fill="none" stroke="#231f20" stroke-width=".2"/>
<path d="M55.9 129.1h13.5M58.1 128.1l2 2M59.1 129.1v25.8M55.9 154.9h13.5M58.1 153.9l2 2M59.1 164.7v2" fill="none" stroke="#231f20" stroke-width=".2"/>
<path d="M55.9 103.3h13.5M58.1 102.3l2 2M59.1 103.3v25.8M55.9 129.1h13.5M58.1 128.1l2 2M59.1 154.9v2" fill="none" stroke="#231f20" stroke-width=".2"/>
<path d="M55.9 93.5h46.3M58.1 92.5l2 2M59.1 93.5v9.8M55.9 103.3h13.5M58.1 102.3l2 2M59.1 129.1v2" fill="none" stroke="#231f20" stroke-width=".2"/>
<path d="M59.1 91.5v2M59.1 103.3v2M104.1 129.1h13.6a14.6 14.6 0 0 1-14.6 14.6M116.7 128.1l2 2M104.1 142.7l-2 2" fill="none" stroke="#231f20" stroke-width=".2"/>
<path d="M104.1 113.5l-2 2M103.1 128.1v-13.6a14.6 14.6 0 0 1 14.6 14.6h-14.6v14.6M116.7 128.1l2 2" fill="none" stroke="#231f20" stroke-width=".2"/>
<path d="M118 96.8a35.6 35.6 0 0 1 19.3 22.3M103.1 114.5v14.6h14.6M127.9 107.1l2.2-1.3-1.6 2.1z" fill="none" stroke="#231f20" stroke-width=".2"/>
<path d="M127.9 107.1l2.2-1.3-1.6 2.1z" fill="#231f20"/>
<path d="M130.1 105.8l-11.4 9.9" fill="none" stroke="#231f20" stroke-width=".2"/>
<path d="M113 55.4h13.9v8.2h-13.9z" fill="none" stroke="#231f20" stroke-width=".3"/>
<path d="M8.9 223.3h169.7v64.3h-169.7z" fill="#fff"/>
<path d="M8.9 223.3h169.7v64.3h-169.7z" fill="none" stroke="#fff" stroke-width=".71" stroke-linecap="butt"/>
<text font-size="9.3" fill="#231f20" x="113.6" y="63">128</text>
<g font-size="6.7" fill="#231f20">
<text x="42" y="16.9">Stückliste Einzelteile</text>
<text x="74.1" y="64.7">FL50*5 ... 1815</text>
<text x="74.1" y="72.9">S235JR</text>
</g>
<g font-size="4.7" fill="#231f20">
<text x="72.5" y="86.3" transform="rotate(-20 72.5 86.3)">219</text>
<text x="57.7" y="100.5" transform="rotate(-90 57.7 100.5)">98</text>
<text x="80.3" y="101" transform="rotate(70 80.3 101)">5</text>
<text x="97.3" y="113.5" transform="rotate(-10 97.3 113.5)">20°</text>
<text x="49.2" y="114.5" transform="rotate(-90 49.2 114.5)">356</text>
<text x="57.7" y="119.4" transform="rotate(-90 57.7 119.4)">258</text>
<text x="112.5" y="115.4" transform="rotate(45 112.5 115.4)">90°</text>
<text x="118.3" y="114.1" transform="rotate(-41 118.3 114.1)">R 356</text>
<text x="157.4" y="133.3" transform="rotate(-90 157.4 133.3)">1366</text>
<text x="165" y="132.3" transform="rotate(-90 165 132.3)">712</text>
<text x="57.7" y="145.2" transform="rotate(-90 57.7 145.2)">258</text>
<text x="96.6" y="148.1" transform="rotate(10 96.6 148.1)">20°</text>
<text x="115" y="145.3" transform="rotate(-45 115 145.3)">90°</text>
<text x="49.2" y="150.1" transform="rotate(-90 49.2 150.1)">356</text>
<text x="57.7" y="161.9" transform="rotate(-90 57.7 161.9)">98</text>
<text x="73.4" y="169.1" transform="rotate(20 73.4 169.1)">219</text>
<text x="83.6" y="186.4">327</text>
<text x="117.7" y="186.4">356</text>
<text x="101.3" y="195.4">683</text>
<text x="123.3" y="250.9">Bedienungs-/Wartungsbühne</text>
</g>
<text font-size="4" fill="#231f20" x="192.2" y="30.6">3.6</text>
<text font-size="3.3" fill="#231f20" x="133.8" y="30.3">Gesamtgewicht</text>
<g font-size="2.6" fill="#231f20">
<text x="42.4" y="21">Positions-Nr.</text>
<text x="62.5" y="20.9">Profil</text>
<text x="87" y="20.9">Material</text>
<text x="109.4" y="20.8">Anzahl</text>
<text x="119.5" y="20.8">Länge (mm)</text>
<text x="136" y="20.9">Fläche/Stk. (m²)</text>
<text x="156.5" y="21">Gewicht/Stk. (kg)</text>
<text x="183.2" y="21">Gewicht (kg)</text>
<text x="42.4" y="24.9">128</text>
<text x="62.5" y="24.9">FL50*5</text>
<text x="87" y="25.2">S235JR</text>
<text x="116.1" y="25.2">1</text>
<text x="128.1" y="25.2">1815</text>
<text x="150.9" y="24.9">0.2</text>
<text x="172.6" y="24.8">3.6</text>
<text x="194.2" y="25.1">3.6</text>
<text x="177.6" y="275.4">Maßstab 1:10</text>
<text x="177.5" y="285.5">Blatt/von</text>
<text x="189.9" y="285.5">1</text>
<text x="193.3" y="285.5">/ 1</text>
<text x="65.5" y="290.4">Ursprung</text>
<text x="110.5" y="290.4">Ersatz für</text>
<text x="155.5" y="290.4">Ersetzt durch</text>
</g>
</svg>
